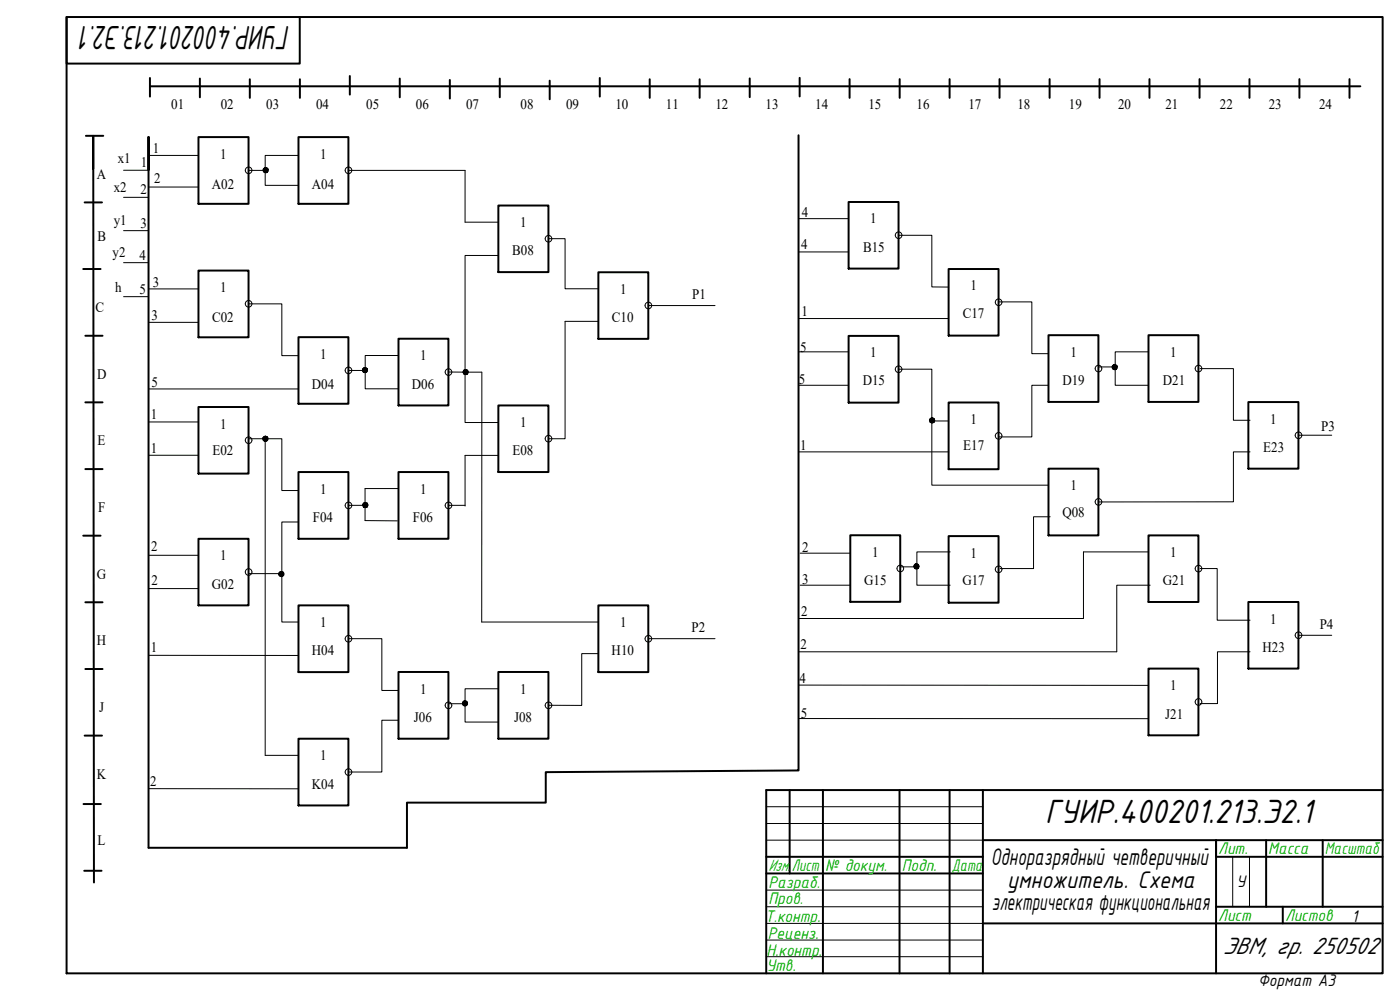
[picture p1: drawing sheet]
<svg xmlns="http://www.w3.org/2000/svg" width="420mm" height="297mm" viewBox="0 0 420 297" stroke-linecap="round" stroke-linejoin="round" font-family="sans-serif">
<!-- layer: 0 -->
<g fill="none" stroke="#000" stroke-width=".59">
<path d="M20 5.1h395v286.9h-395zM20 5.1v14h70v-14M45 25.9h363.3M45 23.4v5.6M60 23.6v5.6M75 23.8v5.6M90 23.8v5.6M105 22.8v5.6M120 23.6v5.6M135 24v5.6M150 23.6v5.6M165 24.2v5.6"/>
<path d="M180 23.4v5.6M195 23.8v5.6M210 23.8v5.6M225 23.5v5.7M240 23.4v5.5M255 23.7v5.7M270 23.7v5.7M285 23.7v5.7M300 23.7v5.7M315 23.7v5.7M330 23.7v5.7M345 23.7v5.7"/>
<path d="M360 23.7v5.7M375 23.7v5.7M390 23.7v5.7M405 23.7v5.7M25.8 40.8h5.2M28 50.6v-9.8l.2 224M59.6 41.1h15v20.1h-15zM89.6 41.1h15v20.1h-15zM239.6 40.6v190.6l-75.8 .5v9.1h-41.7v13.6h-77.5v-213.3v9.9M25.4 60.7h5.2M149.6 61.7h15v19.9h-15zM254.7 60.6h15v20h-15z"/>
<path d="M25 80.7h5.2M59.6 81.2h15v20h-15zM179.6 81.7h15v20h-15zM284.7 80.7h15v20h-15zM25.6 100.7h5.2M89.6 101.2h15v19.9h-15zM119.6 101.6h15v20.1h-15zM254.7 100.8h15v20h-15zM314.7 100.6h14.9v20h-14.9zM344.7 100.6h15v20h-15zM25.6 120.7h5.2M59.6 122.1h15v20h-15z"/>
<path d="M149.6 121.7h15v19.9h-15zM284.7 120.8h15v20h-15zM374.6 120.6h15.1v20h-15.1zM25.6 140.7h5.2M89.6 141.6h15v20.1h-15zM119.6 141.6h15v20.1h-15zM314.7 140.6h14.9v20h-14.9zM25 160.7h5.2M59.6 161.7h15v19.9h-15zM255.2 160.6h15v20h-15zM284.7 160.9h15v19.9h-15zM344.7 160.6h15v20h-15z"/>
<path d="M25.6 180.7h5.2M89.6 181.6h15v20.1h-15zM179.6 181.6h15v20.1h-15zM374.6 180.6h15.1v20h-15.1zM25.6 200.7h5.2M119.6 201.6h15v20h-15zM149.6 201.6h15v20h-15zM344.7 200.6h15v20h-15zM25.4 220.7h5.2M89.6 221.6h15v20.1h-15zM237 237.1v25M247 237.1v54.9"/>
<path d="M270 237.1v54.9M285 237.1v54.9M295 237.1v54.9M415 237.1h-185v54.9M25.1 241.2h5.2M230 257.1h65M295 252.1h120M380 252.1v20M397 252.1v20M415 257.1h-50v-5v39.9M25.3 261.3h5.2M230 262.1h65"/>
<path d="M295 277.1h120M365 272.1h50M385 272.1v5"/>
</g>
<path d="M230 242h65M230 247.1h65M230 252.1h65M370 257.1v15M375 257.1v15M230 267.1h65M230 272.1h65M230 277.1h65M230 282.1h65M230 287h65" fill="none" stroke="#000" stroke-width=".3"/>
<g fill="none" stroke="#000" stroke-width=".3">
<path d="M37.1 59.2h7.5M37.1 51.1h7.5M44.6 46.6h15M44.6 56.1h15M74.6 51.1h5M89.6 46.6h-10v9h10M104.6 51.1h35v15.6h10M37.1 69.2h7.5M37.1 78.8h7.5M149.6 76.7h-10v35M164.6 71.6h5v15h10M239.7 65.6h15"/>
<path d="M239.7 75.6h15M269.7 70.6h10v15.5h5M37.1 89h7.5M44.6 86.7h15M44.6 96.7h15M74.6 91.2h10v15.5h5M179.6 96.4h-10v35.2h-5M194.6 91.7h20M239.7 95.6h45M299.7 90.6h10v15.5h5M44.6 116.7h45M104.6 111.2h5"/>
<path d="M119.6 106.7h-10v10h10M134.6 111.6l5 .1M139.6 111.7v15.1h10M139.6 111.7h5v74.9h35M239.7 105.6h15M239.7 115.6h15M269.7 110.8h10v15.5h5M314.7 115.6h-5v15.5h-10M329.6 110.1h5.1M344.7 105.6h-10v10h10M360.2 110.6h10v15.5h5M44.6 126.6h15"/>
<path d="M44.6 136.6h15M74.6 131.6h10v15.6h5M79.6 131.6v95h10M149.6 136.6h-10v15.2M239.7 135.6h45M279.7 126.3v19.3h35M375.2 135.6h-5v15h-40.6M389.7 130.6h10M89.6 156.6h-5v15.5h-10M109.6 151.6v4.6l9.7 .1M119.6 146.6h-10v5h-5M134.6 151.6h5"/>
<path d="M315.2 155.1h-5v15.5h-10M44.6 166.6h15M44.6 176.6h15M84.6 172.1v14.5h5M240.2 166h15M240.2 175.6h15M270.2 170.1h5M285.2 165.6h-10v10h10M344.7 165.6h-19.5v20h-85.5M345.2 175.6h-10v20h-95.5M360.2 170.6h5.1v15.5h9.9M44.6 196.6l45 .1"/>
<path d="M104.6 191.6h10v15.6h5M179.6 196.1h-5v15.6l-10-.1M194.6 191.6h20M375.2 195.6h-9.8v15.5h-5.2M389.7 190.6h10M119.6 216.1h-5v15.5h-10M134.6 211.1h5M149.6 206.7h-10v9.9h10M239.7 215.6h105M239.7 205.6h105M44.6 236.6l45 .1"/>
<circle cx="74.6" cy="51.1" r=".99"/>
<circle cx="104.6" cy="51.1" r=".99"/>
<circle cx="164.6" cy="71.6" r=".99"/>
<circle cx="269.7" cy="70.6" r=".99"/>
<circle cx="74.6" cy="91.2" r=".99"/>
<circle cx="194.6" cy="91.7" r=".99"/>
<circle cx="299.7" cy="90.7" r=".99"/>
<circle cx="104.6" cy="111.1" r=".99"/>
<circle cx="134.6" cy="111.6" r=".99"/>
<circle cx="269.7" cy="110.8" r=".99"/>
<circle cx="329.7" cy="110.6" r=".99"/>
<circle cx="359.7" cy="110.6" r=".99"/>
<circle cx="74.6" cy="132.1" r=".99"/>
<circle cx="164.6" cy="131.6" r=".99"/>
<circle cx="299.7" cy="130.8" r=".99"/>
<circle cx="389.7" cy="130.6" r=".99"/>
<circle cx="104.6" cy="151.6" r=".99"/>
<circle cx="134.6" cy="151.6" r=".99"/>
<circle cx="329.7" cy="150.6" r=".99"/>
<circle cx="74.6" cy="171.6" r=".99"/>
<circle cx="270.2" cy="170.6" r=".99"/>
<circle cx="299.7" cy="170.8" r=".99"/>
<circle cx="359.7" cy="170.6" r=".99"/>
<circle cx="104.6" cy="191.6" r=".99"/>
<circle cx="194.6" cy="191.6" r=".99"/>
<circle cx="389.7" cy="190.6" r=".99"/>
<circle cx="134.6" cy="211.6" r=".99"/>
<circle cx="164.6" cy="211.6" r=".99"/>
<circle cx="359.7" cy="210.6" r=".99"/>
<circle cx="104.6" cy="231.7" r=".99"/>
</g>
<!-- layer: 0 -->
<g fill="#000" stroke="#000" stroke-width=".3">
<path d="M79.8 51h.7l-.1 .3zM109.6 111h.7l-.1 .3zM139.7 111.7h.8l-.1 .2zM334.5 110.1h.8l-.1 .3zM79.6 131.6h.8l-.1 .3zM279.7 126.1h.8l-.1 .3zM109.6 151.5h.8l-.1 .3zM84.5 172.2h.7l-.1 .3zM275 170h.8l-.1 .2zM139.5 211h.8v.3z"/>
<path d="M79 51.3l.2 .3 .6-.6zM79.2 51.6l.6-.6-.3 .8zM79.8 51l-.3 .8h.3z"/>
<path d="M79.2 50.5l-.2 .2 .8 .3zM79 50.7l.8 .3h-.8zM79 51v.3l.8-.3z"/>
<path d="M79.8 51v.8h.3zM79.8 51l.5 .6-.2 .2zM79.8 51l.5 .6 .1-.3z"/>
<path d="M79.8 50.3v.7l.3-.6zM79.5 50.4l.3-.1v.7zM79.2 50.5l.6 .5-.3-.6z"/>
<path d="M79.8 51h.7l-.1-.3zM79.8 51l.5-.5 .1 .2zM80.1 50.4l-.3 .6 .5-.5z"/>
<path d="M108.8 111.3l.2 .3 .6-.6zM109 111.6l.6-.6-.3 .7zM109.6 111l-.3 .7 .3 .1z"/>
<path d="M109 110.5l-.2 .3 .8 .2zM108.8 110.8l.8 .2h-.8zM108.8 111v.3l.8-.3z"/>
<path d="M109.6 111v.8l.2-.1zM109.6 111l.5 .6-.3 .1zM109.6 111l.5 .6 .1-.3z"/>
<path d="M109.6 110.3v.7l.2-.7zM109.3 110.3h.3v.7zM109 110.5l.6 .5-.3-.7z"/>
<path d="M109.6 111h.7l-.1-.2zM110.1 110.5l.1 .3-.6 .2zM109.8 110.3l-.2 .7 .5-.5z"/>
<path d="M139.1 111.9l.1 .3 .5-.5zM139.2 112.2l.5-.5-.3 .6zM139.7 111.7l-.3 .6 .3 .1z"/>
<path d="M139.2 111.1l-.1 .3 .6 .3zM139.1 111.4l.6 .3h-.7zM139 111.7l.1 .2 .6-.2z"/>
<path d="M139.7 111.7v.7l.3-.1zM139.7 111.7l.6 .5-.3 .1zM139.7 111.7l.6 .5 .1-.3z"/>
<path d="M139.7 110.9v.8l.3-.8zM139.4 110.9h.3v.8zM139.2 111.1l.5 .6-.3-.8z"/>
<path d="M139.7 111.7h.8l-.1-.3zM139.7 111.7l.6-.6 .1 .3zM140 110.9l-.3 .8 .6-.6z"/>
<path d="M333.8 110.4l.2 .3 .5-.6zM334.5 110.1l-.2 .8-.3-.2zM334.5 110.1l-.2 .8h.2z"/>
<path d="M334 109.6l-.2 .2 .7 .3zM333.8 109.8l.7 .3h-.7zM333.8 110.1v.3l.7-.3z"/>
<path d="M334.5 110.1v.8h.3zM334.5 110.1l.6 .6-.3 .2zM334.5 110.1l.6 .6 .1-.3z"/>
<path d="M334.5 109.4v.7l.3-.6zM334.3 109.5l.2-.1v.7zM334 109.6l.5 .5-.2-.6z"/>
<path d="M334.5 110.1h.8l-.1-.3zM334.5 110.1l.6-.5 .1 .2zM334.8 109.5l-.3 .6 .6-.5z"/>
<path d="M79 131.9l.1 .3 .5-.6zM79.6 131.6l-.2 .7-.3-.1zM79.6 131.6l-.2 .7 .2 .1z"/>
<path d="M79.1 131.1l-.1 .2 .6 .3zM79 131.3l.6 .3h-.7zM78.9 131.6l.1 .3 .6-.3z"/>
<path d="M79.6 131.6v.8l.3-.1zM79.6 131.6l.6 .6-.3 .1zM79.6 131.6l.6 .6 .1-.3z"/>
<path d="M79.6 130.9v.7l.3-.6zM79.4 131l.2-.1v.7zM79.1 131.1l.5 .5-.2-.6z"/>
<path d="M79.6 131.6h.8l-.1-.3zM79.6 131.6l.6-.5 .1 .2zM79.9 131l-.3 .6 .6-.5z"/>
<path d="M279.1 126.4l.1 .3 .5-.6zM279.2 126.7l.5-.6-.3 .7zM279.7 126.1l-.3 .7 .3 .1z"/>
<path d="M279.2 125.6l-.1 .2 .6 .3zM279.1 125.8l.6 .3h-.7zM279 126.1l.1 .3 .6-.3z"/>
<path d="M279.7 126.1v.8l.3-.1zM279.7 126.1l.6 .6-.3 .1zM279.7 126.1l.6 .6 .1-.3z"/>
<path d="M279.7 125.4v.7l.3-.6zM279.4 125.5l.3-.1v.7zM279.2 125.6l.5 .5-.3-.6z"/>
<path d="M279.7 126.1h.8l-.1-.3zM279.7 126.1l.6-.5 .1 .2zM280 125.5l-.3 .6 .6-.5z"/>
<path d="M109 151.8l.1 .3 .5-.6zM109.1 152.1l.5-.6-.3 .7zM109.6 151.5l-.3 .7 .3 .1z"/>
<path d="M109.1 151l-.1 .2 .6 .3zM109 151.2l.6 .3h-.7zM108.9 151.5l.1 .3 .6-.3z"/>
<path d="M109.6 151.5v.8l.3-.1zM109.6 151.5l.6 .6-.3 .1zM109.6 151.5l.6 .6 .1-.3z"/>
<path d="M109.6 150.8v.7l.3-.6zM109.3 150.9l.3-.1v.7zM109.1 151l.5 .5-.3-.6z"/>
<path d="M109.6 151.5h.8l-.1-.3zM109.6 151.5l.6-.5 .1 .2zM109.9 150.9l-.3 .6 .6-.5z"/>
<path d="M83.7 172.5l.2 .2 .6-.5zM83.9 172.7l.6-.5-.3 .7zM84.5 172.2l-.3 .7 .3 .1z"/>
<path d="M83.9 171.7l-.2 .2 .8 .3zM83.7 171.9l.8 .3h-.8zM83.7 172.2v.3l.8-.3z"/>
<path d="M84.5 172.2v.8l.3-.1zM84.5 172.2l.5 .5-.2 .2zM84.5 172.2l.5 .5 .1-.2z"/>
<path d="M84.5 171.5v.7l.3-.6zM84.2 171.6l.3-.1v.7zM83.9 171.7l.6 .5-.3-.6z"/>
<path d="M84.5 172.2h.7l-.1-.3zM85 171.7l.1 .2-.6 .3zM84.8 171.6l-.3 .6 .5-.5z"/>
<path d="M274.4 170.2l.1 .3 .5-.5zM274.5 170.5l.5-.5-.3 .6zM275 170l-.3 .6 .3 .1z"/>
<path d="M274.5 169.4l-.1 .3 .6 .3zM274.4 169.7l.6 .3h-.7zM274.3 170l.1 .2 .6-.2z"/>
<path d="M275 170v.7l.3-.1zM275 170l.6 .5-.3 .1zM275 170l.6 .5 .1-.3z"/>
<path d="M275 169.2v.8l.3-.8zM274.7 169.2h.3v.8zM274.5 169.4l.5 .6-.3-.8z"/>
<path d="M275 170h.8l-.1-.3zM275 170l.6-.6 .1 .3zM275.3 169.2l-.3 .8 .6-.6z"/>
<path d="M138.9 211.3l.1 .3 .5-.6zM139.5 211l-.2 .7-.3-.1zM139.5 211l-.2 .7 .2 .1z"/>
<path d="M139 210.5l-.1 .3 .6 .2zM138.9 210.8l.6 .2h-.7zM138.8 211l.1 .3 .6-.3z"/>
<path d="M139.5 211v.8l.3-.1zM139.5 211l.6 .6-.3 .1zM139.5 211l.6 .6 .2-.3z"/>
<path d="M139.5 210.3v.7l.3-.7zM139.3 210.3h.2v.7zM139 210.5l.5 .5-.2-.7z"/>
<path d="M139.5 211h.8v-.2zM139.5 211l.6-.5 .2 .3zM139.8 210.3l-.3 .7 .6-.5z"/>
</g>
<g font-size="10.9">
<text x="87.1" y="7.9" transform="rotate(-180 87.1 7.9)">ГУИР.400201.213.Э2.1</text>
<text x="313.6" y="247">ГУИР.400201.213.Э2.1</text>
</g>
<g font-size="7.8">
<text x="297.3" y="259.4">Одноразрядный четверичный</text>
<text x="302.3" y="266.6">умножитель. Схема</text>
<text x="297.7" y="273.1">электрическая функциональная</text>
<text x="366.9" y="286.1">ЭВМ, гр. 250502</text>
</g>
<g font-size="5.4" fill="#00ad00">
<text x="365.6" y="256.4">Лит.</text>
<text x="380.6" y="256.4">Масса</text>
<text x="397.6" y="256.4">Масштаб</text>
<text x="230.6" y="261.4">Изм.</text>
<text x="237.7" y="261.4">Лист</text>
<text x="247.6" y="261.4">№ докум.</text>
<text x="270.6" y="261.4">Подп.</text>
<text x="285.6" y="261.4">Дата</text>
<text x="230.6" y="266.3">Разраб.</text>
<text x="230.6" y="271.3">Пров.</text>
<text x="229.6" y="276.5">Т.контр.</text>
<text x="230.5" y="281.9">Реценз.</text>
<text x="365.6" y="276.4">Лист</text>
<text x="385.7" y="276.4">Листов</text>
<text x="230" y="286.8">Н.контр.</text>
<text x="230" y="291.5">Утв.</text>
</g>
<g font-size="5.4">
<text x="371.1" y="266.2">У</text>
<text x="405.7" y="276.5">1</text>
<text x="377.6" y="295.8">Формат А3</text>
</g>
<g font-size="4.3">
<text x="51.4" y="32.7">01</text>
<text x="66.3" y="32.7">02</text>
<text x="79.9" y="32.7">03</text>
<text x="94.9" y="32.7">04</text>
<text x="109.9" y="32.7">05</text>
<text x="124.8" y="32.7">06</text>
<text x="139.9" y="32.7">07</text>
<text x="156.3" y="32.7">08</text>
<text x="169.9" y="32.7">09</text>
<text x="184.7" y="32.7">10</text>
<text x="199.9" y="32.8">11</text>
<text x="214.7" y="32.8">12</text>
<text x="229.8" y="32.7">13</text>
<text x="244.7" y="32.8">14</text>
<text x="260.6" y="32.7">15</text>
<text x="275.1" y="32.7">16</text>
<text x="290.6" y="32.7">17</text>
<text x="305.4" y="32.7">18</text>
<text x="320.8" y="32.7">19</text>
<text x="335.6" y="32.7">20</text>
<text x="349.8" y="32.8">21</text>
<text x="366.1" y="32.8">22</text>
<text x="380.7" y="32.7">23</text>
<text x="395.9" y="32.8">24</text>
<text x="45.9" y="46">1</text>
<text x="66.1" y="47.6">1</text>
<text x="96.1" y="47.6">1</text>
<text x="29.1" y="53.7">A</text>
<text x="35.3" y="48.8">x1</text>
<text x="42.2" y="50.2">1</text>
<text x="34.2" y="57.6">x2</text>
<text x="42.1" y="58.1">2</text>
<text x="46.2" y="55">2</text>
<text x="63.6" y="56.6">A02</text>
<text x="93.6" y="56.6">A04</text>
<text x="240.6" y="65.1">4</text>
<text x="34.1" y="67.5">y1</text>
<text x="42.2" y="68.5">3</text>
<text x="156.1" y="68.1">1</text>
<text x="261.2" y="67">1</text>
<text x="29.3" y="72.2">B</text>
<text x="33.8" y="77">y2</text>
<text x="153.7" y="76.6">B08</text>
<text x="240.4" y="74.8">4</text>
<text x="259" y="75.6">B15</text>
<text x="41.9" y="78.1">4</text>
<text x="34.5" y="87.7">h</text>
<text x="41.8" y="88.2">5</text>
<text x="45.9" y="86">3</text>
<text x="66.1" y="87.7">1</text>
<text x="186.1" y="88.2">1</text>
<text x="207.7" y="89.6">P1</text>
<text x="291.2" y="87.2">1</text>
<text x="28.7" y="93.6">C</text>
<text x="45.5" y="95.9">3</text>
<text x="240.6" y="94.9">1</text>
<text x="288.9" y="95.5">C17</text>
<text x="63.7" y="96.6">C02</text>
<text x="183.6" y="96.6">C10</text>
<text x="96.1" y="107.6">1</text>
<text x="240.1" y="105.6">5</text>
<text x="261.2" y="107.3">1</text>
<text x="321.2" y="107">1</text>
<text x="351.2" y="107">1</text>
<text x="29.1" y="113.7">D</text>
<text x="126.1" y="108.1">1</text>
<text x="45.5" y="116.1">5</text>
<text x="93.6" y="116.6">D04</text>
<text x="123.6" y="116.6">D06</text>
<text x="239.7" y="115.3">5</text>
<text x="258.9" y="115.6">D15</text>
<text x="318.9" y="115.6">D19</text>
<text x="349" y="115.6">D21</text>
<text x="45.3" y="125.7">1</text>
<text x="66.1" y="128.6">1</text>
<text x="156.1" y="128.1">1</text>
<text x="291.2" y="127.2">1</text>
<text x="381.2" y="127.1">1</text>
<text x="396.5" y="129.3">P3</text>
<text x="29.3" y="133.6">E</text>
<text x="45.3" y="136">1</text>
<text x="63.8" y="136.6">E02</text>
<text x="153.8" y="136.6">E08</text>
<text x="240.2" y="135">1</text>
<text x="289.1" y="134.9">E17</text>
<text x="379.1" y="135.5">E23</text>
<text x="96.1" y="148.1">1</text>
<text x="126.1" y="148.1">1</text>
<text x="321.2" y="147.1">1</text>
<text x="29.5" y="153.7">F</text>
<text x="318.9" y="155.1">Q08</text>
<text x="93.9" y="156.6">F04</text>
<text x="123.9" y="156.6">F06</text>
<text x="45.3" y="165.4">2</text>
<text x="240.7" y="165.5">2</text>
<text x="261.7" y="167">1</text>
<text x="291.2" y="167.3">1</text>
<text x="351.2" y="167.1">1</text>
<text x="29" y="173.6">G</text>
<text x="66.1" y="168.1">1</text>
<text x="45.5" y="175.5">2</text>
<text x="63.5" y="176.6">G02</text>
<text x="240.7" y="175.2">3</text>
<text x="259.4" y="175.5">G15</text>
<text x="288.8" y="175.5">G17</text>
<text x="349" y="175.5">G21</text>
<text x="240.4" y="184.8">2</text>
<text x="96.1" y="188.1">1</text>
<text x="186.1" y="188.1">1</text>
<text x="207.6" y="189.6">P2</text>
<text x="381.2" y="187.1">1</text>
<text x="396.1" y="188.8">P4</text>
<text x="29.1" y="193.6">H</text>
<text x="45.3" y="195.6">1</text>
<text x="93.6" y="196.6">H04</text>
<text x="183.6" y="196.6">H10</text>
<text x="240.3" y="194.6">2</text>
<text x="378.9" y="195.6">H23</text>
<text x="126.1" y="208.1">1</text>
<text x="156.1" y="208.1">1</text>
<text x="239.9" y="205">4</text>
<text x="351.2" y="207.1">1</text>
<text x="29.7" y="213.6">J</text>
<text x="240.3" y="215.3">5</text>
<text x="349.7" y="215.6">J21</text>
<text x="124.2" y="216.6">J06</text>
<text x="154.3" y="216.6">J08</text>
<text x="29" y="233.6">K</text>
<text x="96.1" y="228.1">1</text>
<text x="45" y="235.7">2</text>
<text x="93.6" y="236.6">K04</text>
<text x="29.3" y="253.6">L</text>
</g>
</svg>
